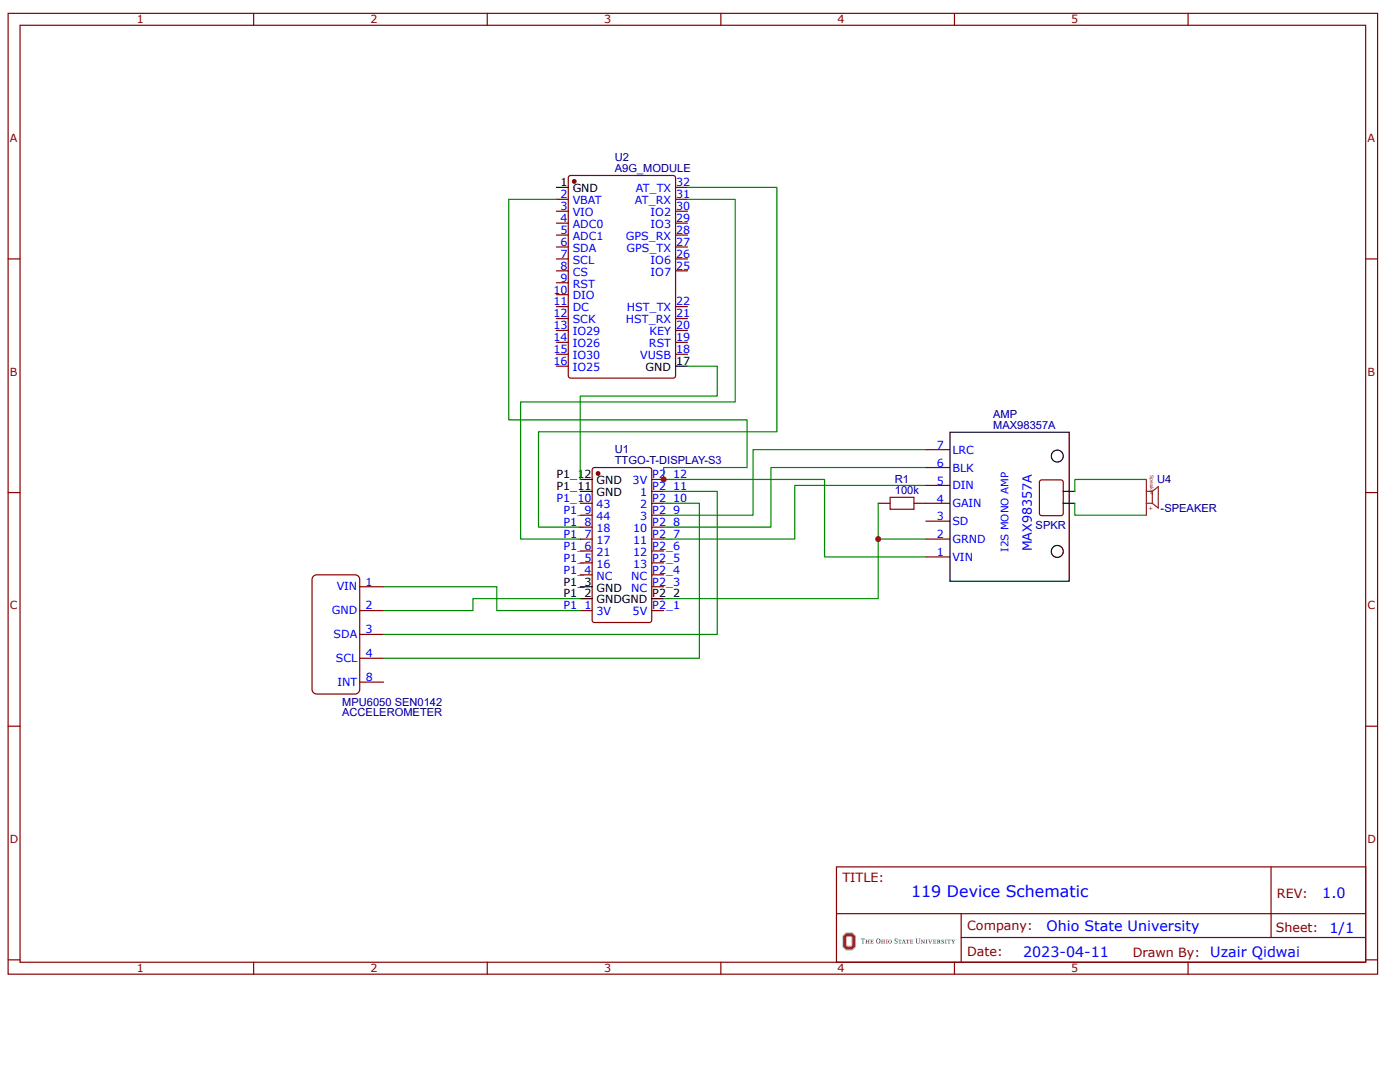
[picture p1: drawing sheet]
<svg xmlns="http://www.w3.org/2000/svg" width="279mm" height="216mm" viewBox="0 0 279 216" stroke-linecap="round" stroke-linejoin="round" font-family="sans-serif">
<g fill="none" stroke="#800" stroke-width=".24">
<path d="M1.6 2.7h273.3v191.7h-273.3zM4 5h268.5v187h-268.5zM50.6 2.7v2.3M97.2 2.7v2.3M143.9 2.7v2.3M190.5 2.7v2.3M237.1 2.7v2.3M1.6 51.7h2.4M272.5 51.7h2.4M1.6 98.3h2.4M118.3 93.4l.3-.1h11l.4 .3 .1 30.1-.3 .5h-11.2l-.4-.3v-30.1zM272.5 98.3h2.4"/>
<path d="M1.6 144.9h2.4M272.5 144.9h2.4M166.9 173h105.6v19h-105.6zM253.7 173v14.1M1.6 191.5h2.4M50.6 192v2.4M97.2 192v2.4M143.9 192v2.4M167 182.3h105.5M190.5 192v2.4M191.8 187.1h80.7M191.8 182.3v9.5"/>
<path d="M237.1 192v2.4M272.5 191.5h2.4"/>
</g>
<circle cx="119.4" cy="94.5" r=".36" fill="#800"/>
<g fill="none" stroke="#800" stroke-width=".24">
<path d="M113.6 35.2l.3-.2h20.4l.5 .3v39.7l-.3 .4-20.6 .1-.4-.3-.1-39.7zM130.1 98h2.3M130.1 95.7h2.3M115.8 100.4h2.4M115.8 102.8h2.4M115.8 105.2h2.4M115.8 107.6h2.4M115.8 109.9h2.4M115.8 112.3h2.4M115.8 114.7h2.4M130.1 100.4h2.3M130.1 102.8h2.3"/>
<path d="M130.1 105.2h2.3M130.1 107.6h2.3M130.1 109.9h2.3M130.1 112.3h2.3M130.1 114.7h2.3M130.1 117.1h2.3M115.8 121.8h2.4M130.1 121.8h2.3"/>
<circle cx="119.4" cy="94.5" r=".36"/>
</g>
<path d="M115.8 95.7h2.4M115.8 98h2.4M115.8 117.1h2.4M115.8 119.5h2.4M130.1 119.5h2.3" fill="none" stroke="#000" stroke-width=".24"/>
<circle cx="114.6" cy="36.2" r=".36" fill="#800"/>
<g fill="none" stroke="#800" stroke-width=".24">
<path d="M111 39.8h2.4M134.8 39.8h2.4M134.8 37.4h2.4M111 42.2h2.4M111 44.5h2.4M111 46.9h2.4M111 49.3h2.4M111 51.7h2.4M111 54h2.4M111 56.4h2.4M111 58.8h2.4M134.8 42.2h2.4"/>
<path d="M134.8 44.5h2.4M134.8 46.9h2.4M134.8 49.3h2.4M134.8 51.7h2.4M134.8 54h2.4M111 61.2h2.4M111 63.6h2.4M111 65.9h2.4M111 68.3h2.4M111 70.7h2.4M111 73.1h2.4M134.8 61.2h2.4"/>
<path d="M134.8 63.6h2.4M134.8 65.9h2.4M134.8 68.3h2.4M134.8 70.7h2.4"/>
<circle cx="114.6" cy="36.2" r=".36"/>
</g>
<path d="M111 37.4h2.4M134.8 73.1h2.4" fill="none" stroke="#000" stroke-width=".24"/>
<path d="M62.6 115l.6-.3h7.6a.95 .95 0 0 1 1 1v21.8a.95 .95 0 0 1-1 1h-7.6a.95 .95 0 0 1-.9-1v-21.8z" fill="#fff"/>
<path d="M62.6 115l.6-.3h7.6a.95 .95 0 0 1 1 1v21.8a.95 .95 0 0 1-1 1h-7.6a.95 .95 0 0 1-.9-1v-21.8z" fill="none" stroke="#800000" stroke-width=".24"/>
<g fill="none" stroke="#800" stroke-width=".24">
<path d="M184.8 89.7h4.7M184.8 93.3h4.7M184.8 96.9h4.7M207.6 95.9l.3-.1h3.8l.4 .2 .1 6.4-.2 .4-4.1 .1-.4-.2-.1-6.5zM71.8 117.1h4.7M175.3 100.4h2.3M182.4 100.4h7.1M184.8 104h4.7M184.8 107.6h4.7M184.8 111.1h4.7M71.8 121.8h4.7M71.8 126.6h4.7"/>
<path d="M71.8 131.3h4.7M71.8 136.1h4.7"/>
</g>
<g fill="none" stroke="#000" stroke-width=".24">
<path d="M189.6 86.2h23.8v29.8h-23.8zM212.1 98h2.4M212.1 100.4h2.4"/>
<circle cx="211" cy="91" r="1.19"/>
<circle cx="211" cy="110" r="1.19"/>
</g>
<path d="M228.8 98h1.2M228.8 95.7v7.1M230 98v2.4M230 98l1.2-.9v4.3l-1.2-1M228.8 100.4h1.2" fill="none" stroke="#8d2323" stroke-width=".24"/>
<g fill="none" stroke="#080" stroke-width=".24">
<path d="M111 39.8h-9.5v44h47.6v9.5h-16.7v2.4h32.2v15.4h20.2M137.2 39.8h9.5v40.4h-42.8v27.4h11.9M137.2 37.4h17.8v48.8h-47.5v19h8.3M137.2 73.1h5.9v5.9h-27.3v16.7M132.4 98h10.7v28.6h-66.6M184.8 96.9h-26.2v10.7h-26.2M184.8 93.3h-30.9v11.9h-21.5M184.8 89.7h-34.5v13.1h-17.9M228.8 95.7h-14.3v2.3M76.5 117.1h22.6v4.7h16.7M115.8 119.5h-21.4v2.3h-17.9M132.4 100.4h7.2v30.9h-63.1"/>
<path d="M175.3 100.4v7.2M184.8 107.6h-9.5v11.9h-42.9M214.5 100.4v2.4h14.3"/>
</g>
<path d="M177.6 99.2h4.8v2.4h-4.8z" fill="none" stroke="#a00000" stroke-width=".24"/>
<path d="M169.1 186.8h.8l.2 .3v1.5l-.2 .3h-.8l-.2-.3v-1.5zM168.8 186.2l-.5 .6v2.1l.5 .6h1.3l.6-.6v-2.1l-.6-.6z" fill="#ba0c2f"/>
<g fill="#666">
<path d="M171.8 187.3h.8v.2l-.3-.1v.8l.1 .1h-.4l.1-.1v-.8l-.3 .1z"/>
<path d="M172.7 187.5h.4l-.1 .3h.3l-.1-.3h.4l-.1 .1 .1 .7h-.4l.1-.4h-.3l.1 .4h-.4l.1-.1z"/>
<path d="M173.7 187.5h.6v.2l-.3-.1v.2l.2-.1v.3l-.2-.1v.3l.3-.1v.2h-.6l.1-.1z"/>
<path d="M175.8 187.5h.4l-.1 .3h.3l-.1-.3h.4l-.1 .1 .1 .7h-.4l.1-.4h-.3l.1 .4h-.4l.1-.1z"/>
<path d="M176.8 187.5h.4l-.1 .1 .1 .7h-.4l.1-.1z"/>
<path d="M178.5 187.4l.6-.1v.2l-.2-.1-.2 .1 .4 .3v.4h-.6v-.2l.1 .2 .3-.1 .1-.1-.2-.1a.32 .32 0 0 1-.3-.5z"/>
<path d="M179.2 187.5h.8v.2l-.3-.1 .1 .7h-.4l.1-.7-.3 .1z"/>
<path d="M180.8 187.5h.7v.2l-.3-.1 .1 .7h-.4l.1-.7-.2 .1z"/>
<path d="M181.6 187.5h.6v.2l-.4-.1v.2l.3-.1v.3l-.3-.1v.3l.4-.1v.2h-.6l.1-.1z"/>
<path d="M182.7 187.3h.4l-.1 .1v.6l.2 .2 .2-.1 .1-.7-.2-.1h.4l-.1 .6a.39 .39 0 0 1-.4 .4 .39 .39 0 0 1-.4-.4z"/>
<path d="M183.7 187.5h.3l.4 .5-.1-.5h.3l-.1 .1v.7h-.1l-.4-.6 .1 .6h-.4l.2-.1z"/>
<path d="M184.7 187.5h.4l-.1 .1 .1 .7h-.4l.1-.1z"/>
<path d="M185.2 187.5h.4l-.1 .1 .2 .5 .2-.5-.1-.1h.3l-.4 .8h-.1z"/>
<path d="M186.2 187.5h.6v.2l-.3-.1v.2l.2-.1v.3l-.2-.1v.3l.3-.1v.2h-.6l.1-.1z"/>
<path d="M187.9 187.6l.5-.1v.2l-.2-.1-.2 .1 .4 .4-.1 .2-.5-.1v-.2l.2 .2 .3-.1-.4-.2z"/>
<path d="M188.5 187.5h.4l-.1 .1 .1 .7h-.4l.1-.1z"/>
<path d="M189 187.5h.7v.2l-.2-.1 .1 .7h-.4l.1-.7-.3 .1z"/>
<path d="M189.8 187.5h.4l-.1 .1 .2 .2 .1-.2-.1-.1h.4l-.4 .4 .1 .4h-.4l.1-.4z"/>
<path d="M168.8 186.1h1.3l.7 .6v2.2l-.7 .7h-1.3l-.6-.7v-2.1zM168.8 186.1l-.7 .6v2.3l.7 .6h1.4l.6-.6v-2.3l-.6-.6z"/>
<path d="M169.1 186.9l-.1 .2v1.5l.1 .2h.7l.2-.2v-1.5l-.2-.2zM169.2 187h.6l.1 .1v1.5l-.1 .1h-.6l-.2-.1v-1.5z"/>
<path d="M174.8 187.8a.5 .5 0 0 1 1 0 .5 .5 0 0 1-1 0zM175.1 187.4v.1a.44 .44 0 0 0 .2 .7 .4 .4 0 0 0 .2-.5 .4 .4 0 0 0-.4-.3z"/>
<path d="M177.2 187.9a.4 .4 0 0 1 .8 0 .4 .4 0 0 1-.8 0zM177.4 187.9a.27 .27 0 0 0 .5 0 .27 .27 0 0 0-.5 0z"/>
<path d="M180.3 187.5h.2l.3 .8h-.4l.1-.3h-.3v.3h-.3zM180.3 187.6l-.1 .4h.2z"/>
<path d="M187 187.5l.6 .1-.1 .3 .3 .4h-.3l-.3-.4 .2 .4h-.4l.1-.1zM187.2 187.6v.2h.2v-.2z"/>
</g>
<g fill="#c00">
<circle cx="132.4" cy="95.7" r=".59"/>
<circle cx="175.3" cy="107.6" r=".59"/>
</g>
<text font-size="3.2" fill="#00f" x="181.8" y="179.1">119 Device Schematic</text>
<g font-size="2.9" fill="#00f">
<text x="263.9" y="179.2">1.0</text>
<text x="208.9" y="185.7">Ohio State University</text>
<text x="204.2" y="190.9">2023-04-11</text>
<text x="241.5" y="190.9">Uzair Qidwai</text>
<text x="265.3" y="186.2">1/1</text>
</g>
<text font-size="2.5" fill="#00f" x="205.9" y="110" transform="rotate(-90 205.9 110)">MAX98357A</text>
<g font-size="2.5" fill="#800">
<text x="168.1" y="176.1">TITLE:</text>
<text x="254.9" y="179.2">REV:</text>
<text x="193" y="185.6">Company:</text>
<text x="193" y="190.8">Date:</text>
<text x="226.1" y="190.9">Drawn By:</text>
<text x="254.6" y="186.1">Sheet:</text>
</g>
<g font-size="2.2" fill="#800">
<text x="27.3" y="4.7">1</text>
<text x="73.9" y="4.7">2</text>
<text x="120.6" y="4.7">3</text>
<text x="167.2" y="4.7">4</text>
<text x="213.8" y="4.7">5</text>
<text x="2" y="28.4">A</text>
<text x="272.9" y="28.4">A</text>
<text x="2" y="75">B</text>
<text x="272.9" y="75">B</text>
<text x="2" y="121.6">C</text>
<text x="272.9" y="121.6">C</text>
<text x="2" y="168.2">D</text>
<text x="272.9" y="168.2">D</text>
<text x="27.3" y="194">1</text>
<text x="73.9" y="194">2</text>
<text x="120.6" y="194">3</text>
<text x="167.2" y="194">4</text>
<text x="213.8" y="194">5</text>
</g>
<g font-size="2.2" fill="#000080">
<text x="122.7" y="34.2">A9G_MODULE</text>
<text x="122.7" y="32.1">U2</text>
<text x="198.2" y="83.4">AMP</text>
<text x="198.2" y="85.5">MAX98357A</text>
<text x="122.7" y="92.5">TTGO-T-DISPLAY-S3</text>
<text x="122.7" y="90.3">U1</text>
<text x="178.6" y="98.5">100k</text>
<text x="178.6" y="96.4">R1</text>
<text x="230.9" y="96.4">U4</text>
<text x="206.7" y="105.5">SPKR</text>
<text x="231.6" y="102.2">-SPEAKER</text>
<text x="68.3" y="140.9">MPU6050 SEN0142</text>
<text x="68.3" y="142.9">ACCELEROMETER</text>
</g>
<g font-size="2.2">
<text x="111.9" y="37.2">1</text>
<text x="114.3" y="38.3">GND</text>
<text x="128.8" y="74">GND</text>
<text x="134.9" y="72.8">17</text>
<text x="111.1" y="95.4">P1_12</text>
<text x="111.1" y="97.8">P1_11</text>
<text x="119.1" y="96.6">GND</text>
<text x="119.1" y="99">GND</text>
<text x="112.5" y="116.8">P1_3</text>
<text x="112.5" y="119.2">P1_2</text>
<text x="119.1" y="118">GND</text>
<text x="130.2" y="119.2">P2_2</text>
<text x="119.1" y="120.4">GNDGND</text>
</g>
<g font-size="2.2" fill="#00f">
<text x="111.9" y="39.5">2</text>
<text x="111.9" y="41.9">3</text>
<text x="114.3" y="40.7">VBAT</text>
<text x="126.7" y="40.7">AT_RX</text>
<text x="126.9" y="38.3">AT_TX</text>
<text x="134.9" y="41.9">30</text>
<text x="134.9" y="39.5">31</text>
<text x="134.9" y="37.2">32</text>
<text x="111.9" y="44.3">4</text>
<text x="111.9" y="46.7">5</text>
<text x="114.3" y="43.1">VIO</text>
<text x="114.3" y="45.5">ADC0</text>
<text x="114.3" y="47.9">ADC1</text>
<text x="124.9" y="47.9">GPS_RX</text>
<text x="129.8" y="45.5">IO3</text>
<text x="129.8" y="43.1">IO2</text>
<text x="134.9" y="46.7">28</text>
<text x="134.9" y="44.3">29</text>
<text x="111.9" y="49.1">6</text>
<text x="111.9" y="51.4">7</text>
<text x="111.9" y="53.8">8</text>
<text x="114.3" y="50.2">SDA</text>
<text x="114.3" y="52.6">SCL</text>
<text x="125.1" y="50.2">GPS_TX</text>
<text x="129.8" y="52.6">IO6</text>
<text x="134.9" y="53.8">25</text>
<text x="134.9" y="51.4">26</text>
<text x="134.9" y="49.1">27</text>
<text x="110.5" y="58.6">10</text>
<text x="111.9" y="56.2">9</text>
<text x="114.3" y="55">CS</text>
<text x="114.3" y="57.4">RST</text>
<text x="114.3" y="59.8">DIO</text>
<text x="129.8" y="55">IO7</text>
<text x="110.5" y="60.9">11</text>
<text x="110.5" y="63.3">12</text>
<text x="110.5" y="65.7">13</text>
<text x="114.3" y="62.1">DC</text>
<text x="114.3" y="64.5">SCK</text>
<text x="124.9" y="64.5">HST_RX</text>
<text x="125.1" y="62.1">HST_TX</text>
<text x="134.9" y="65.7">20</text>
<text x="134.9" y="63.3">21</text>
<text x="134.9" y="60.9">22</text>
<text x="110.5" y="68.1">14</text>
<text x="110.5" y="70.5">15</text>
<text x="114.3" y="66.9">IO29</text>
<text x="114.3" y="69.3">IO26</text>
<text x="114.3" y="71.6">IO30</text>
<text x="127.8" y="71.6">VUSB</text>
<text x="129.5" y="69.3">RST</text>
<text x="129.6" y="66.9">KEY</text>
<text x="134.9" y="70.5">18</text>
<text x="134.9" y="68.1">19</text>
<text x="110.5" y="72.8">16</text>
<text x="114.3" y="74">IO25</text>
<text x="187" y="89.6">7</text>
<text x="130.2" y="95.4">P2</text>
<text x="132.9" y="95.4">_12</text>
<text x="187" y="93.1">6</text>
<text x="190.1" y="90.5">LRC</text>
<text x="190.1" y="94.1">BLK</text>
<text x="111.1" y="100.2">P1_10</text>
<text x="119.1" y="101.4">43</text>
<text x="126.3" y="96.6">3V</text>
<text x="127.8" y="101.4">2</text>
<text x="127.8" y="99">1</text>
<text x="130.2" y="100.2">P2_10</text>
<text x="130.2" y="97.8">P2_11</text>
<text x="187" y="96.7">5</text>
<text x="187" y="100.3">4</text>
<text x="190.1" y="97.7">DIN</text>
<text x="190.1" y="101.2">GAIN</text>
<text x="112.5" y="102.6">P1_9</text>
<text x="112.5" y="104.9">P1_8</text>
<text x="112.5" y="107.3">P1_7</text>
<text x="119.1" y="103.8">44</text>
<text x="119.1" y="106.1">18</text>
<text x="126.4" y="106.1">10</text>
<text x="127.8" y="103.8">3</text>
<text x="130.2" y="107.3">P2_7</text>
<text x="130.2" y="104.9">P2_8</text>
<text x="130.2" y="102.6">P2_9</text>
<text x="187" y="103.8">3</text>
<text x="187" y="107.4">2</text>
<text x="190.1" y="104.8">SD</text>
<text x="112.5" y="109.7">P1_6</text>
<text x="112.5" y="112.1">P1_5</text>
<text x="119.1" y="108.5">17</text>
<text x="119.1" y="110.9">21</text>
<text x="119.1" y="113.3">16</text>
<text x="126.4" y="113.3">13</text>
<text x="126.4" y="110.9">12</text>
<text x="126.4" y="108.5">11</text>
<text x="130.2" y="112.1">P2_5</text>
<text x="130.2" y="109.7">P2_6</text>
<text x="187" y="111">1</text>
<text x="190.1" y="108.4">GRND</text>
<text x="190.1" y="111.9">VIN</text>
<text x="67.2" y="117.8">VIN</text>
<text x="73" y="116.8">1</text>
<text x="112.5" y="114.5">P1_4</text>
<text x="119.1" y="115.7">NC</text>
<text x="126" y="118">NC</text>
<text x="126" y="115.7">NC</text>
<text x="130.2" y="116.8">P2_3</text>
<text x="130.2" y="114.5">P2_4</text>
<text x="66.2" y="122.6">GND</text>
<text x="73" y="121.6">2</text>
<text x="112.5" y="121.6">P1_1</text>
<text x="119.1" y="122.8">3V</text>
<text x="126.3" y="122.8">5V</text>
<text x="130.2" y="121.6">P2_1</text>
<text x="66.6" y="127.3">SDA</text>
<text x="73" y="126.4">3</text>
<text x="73" y="131.1">4</text>
<text x="67" y="132.1">SCL</text>
<text x="67.3" y="136.8">INT</text>
<text x="73" y="135.9">8</text>
</g>
<text font-size="2.1" fill="#00f" x="201.3" y="110.1" transform="rotate(-90 201.3 110.1)">I2S MONO AMP</text>
<g font-size="1.2" fill="#8d2323">
<text x="229.3" y="100.9" transform="rotate(90 229.3 100.9)">+</text>
<text x="229.3" y="96.9" transform="rotate(90 229.3 96.9)">-</text>
</g>
<text font-size="1" fill="#8d2323" x="229.6" y="94.8" transform="rotate(90 229.6 94.8)">Speaker</text>
</svg>
